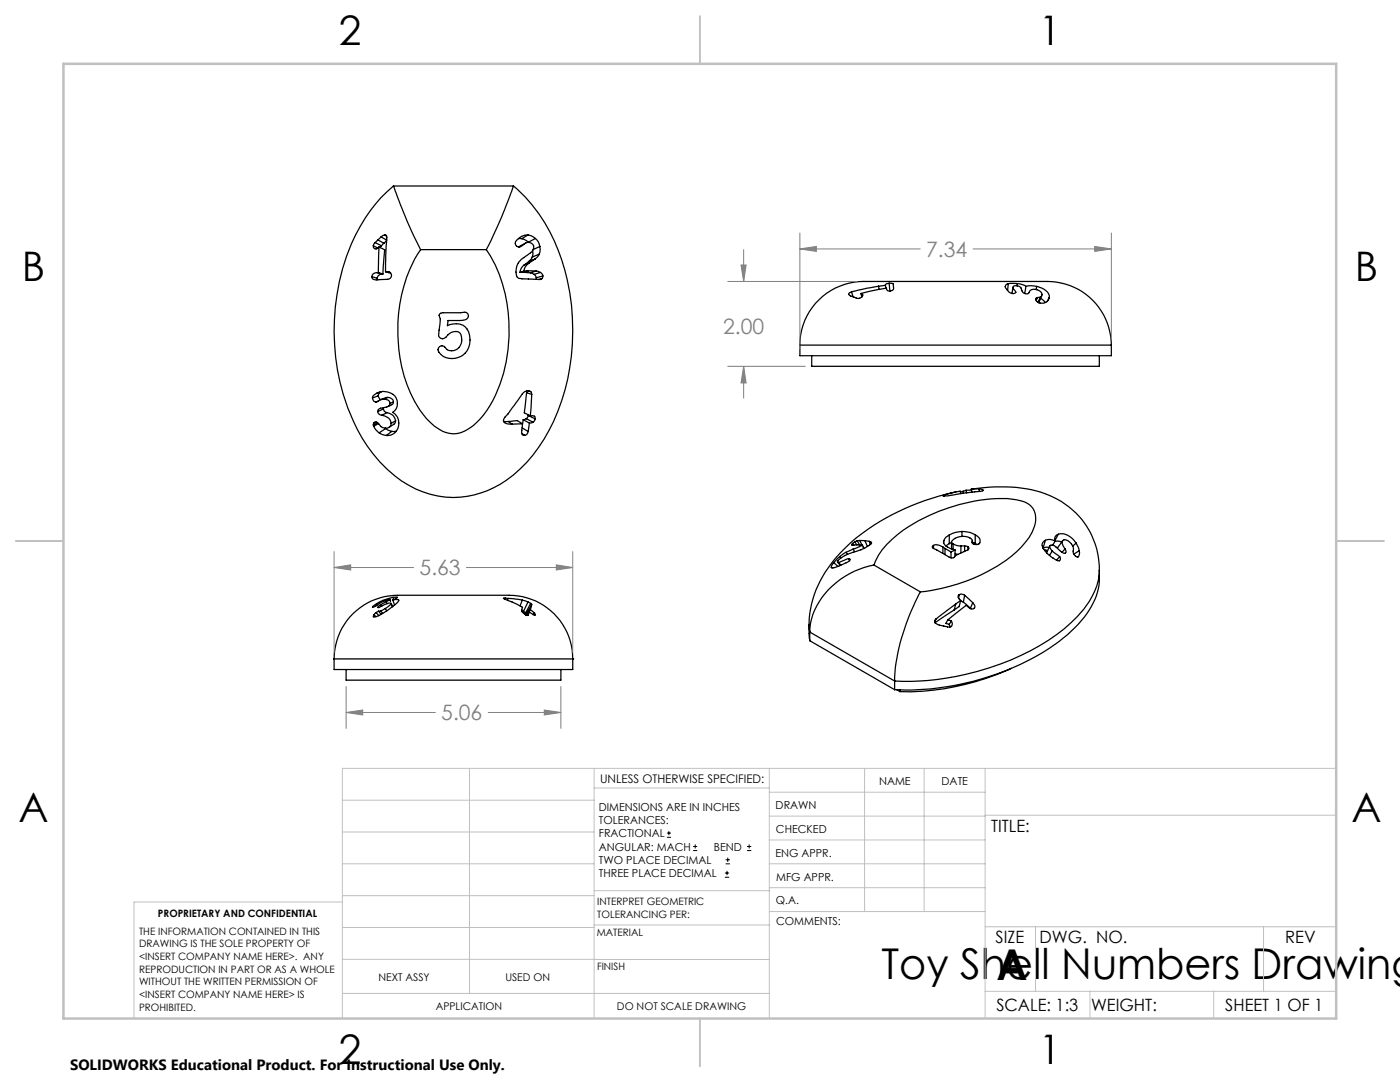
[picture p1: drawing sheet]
<svg xmlns="http://www.w3.org/2000/svg" width="279mm" height="216mm" viewBox="0 0 279 216" stroke-linecap="round" stroke-linejoin="round" font-family="sans-serif">
<g fill="none" stroke="#000" stroke-width=".25">
<path d="M78.5 37.1a33.2 33.2 0 0 0-10.8 19.1 43.3 43.3 0 0 0 5.6 32.8 23.3 23.3 0 0 0 12.6 9.6 19.1 19.1 0 0 0 19.3-6.4 38.5 38.5 0 0 0 9-23.6 41.4 41.4 0 0 0-6.6-25.9 28.2 28.2 0 0 0-5.1-5.6M78.5 37.1l.1 .2a106 106 0 0 0 5.4 12.5M78.5 37.1h24M102.5 37.1l-.2 .4a100.5 100.5 0 0 1-5.3 12.3M74.2 55.2l1.1 .3M74.5 49a.58 .58 0 0 0 .5 .7 .58 .58 0 0 0 .6-.4M74.5 49l.9 .5M74.9 48.4l-.4 .6M74.9 48.4l1.2 .6M75.3 54.4h-.4a.79 .79 0 0 0-.7 .8M75.3 55.5l.1 .3M75.3 54.4h.2"/>
<path d="M75.3 54.4l.9 .3M75.4 47.9l-.5 .5M75.4 47.9l1.2 .6M75.5 54.4l.9 .3M75.6 49.3l-.1 5.1M75.6 49.3l1.2 .5-.4 4.9M76.1 47.3l-.7 .6M76.1 47.3l1.1 .6M76.1 49l-.2 .4M76.2 54.7h.2M76.2 54.7l-.3 .1a.8 .8 0 0 0-.6 .7M76.6 48.5l-.5 .5"/>
<path d="M76.8 46.9h.2a2.95 2.95 0 0 1 .1 2l-.2 5.3M76.8 46.9l-.7 .4M76.8 46.9l.4 .2M76.9 54.2l1 .2M77.2 48l-.6 .5M77.3 54.2a.78 .78 0 0 1 .8 .7 .78 .78 0 0 1-.7 .8l-2.2 .1a.74 .74 0 0 1-1-.6M77.3 54.2h-.4M77.3 54.2l.6 .2M84 49.8a30.1 30.1 0 0 0-4.2 21.7 22.2 22.2 0 0 0 6.9 13.5 5.5 5.5 0 0 0 7.8-.1 19.9 19.9 0 0 0 6-10.5 31.7 31.7 0 0 0-2.6-23.4l-.9-1.2M84 49.8h13M103.5 47.6h.6M103.8 54.3h.7"/>
<path d="M104.5 54.3l1.4 .1M104.6 54.1l-.8 .2M104.6 52.9l-.6 .8-.2 .6M104.9 48.5l-1.4 .8M105.4 46.9l.6 .1 .9 .6M105.4 46.9a2.62 2.62 0 0 0-2.6 1.7 .87 .87 0 0 0 .8 .7 .87 .87 0 0 0 .9-.5 1.13 1.13 0 0 1 1.8-.1 1.13 1.13 0 0 1-.4 1.7l-.7 .5a3.6 3.6 0 0 0-2.2 3.4 1.06 1.06 0 0 0 1.2 1.3l2.8 .1M105.4 46.9l-1.3 .7M105.4 54l-.8 .1M105.4 54l1.6 .1M105.4 54l-.9 .3M105.6 52.5a2.14 2.14 0 0 0-1 1.6M105.6 52.1l-1 .8"/>
<path d="M105.6 52.5l-1 .4M105.9 54.4l.7 .4M106.2 51.3l-.6 .8M106.3 50l.1 .6-.2 .7M106.6 54.8l.4 .6M106.8 51.7l-1.2 .8M106.8 51.7l-1.2 .4M106.9 47.6l.6 .7 .2 .9M106.9 47.6l-1.5 .7-1.3-.7M107 54.1l.8 .3M107 54.1l-1.1 .3M107 55.4v.3"/>
<path d="M107.6 50.7l-.8 1M107.6 50.7l-1.4 .6M107.7 49.2l.1 1-.2 .5M107.7 49.2l-1.3 .6M107.8 54.4l.5 .4v.3M107.8 54.4l-1.2 .4M108.2 55.6l-.2 .1h-1M108.2 55.6l-.7 .2M108.3 55.1l-.1 .5M108.3 55.1l-1.3 .3M169.9 58.2l-.4 .3-.1 .2 .4 .4 .6 .2a1.08 1.08 0 0 0 1.8-.5l-.4-.2M169.9 58.2l.4 1"/>
<path d="M171.8 58.6l.2 .6M175.3 57.1l-5.4 1.1M175.3 57.1l.1 .6M176.7 56.9l-1.4 .2M176.7 56.9l.1 .6M176.9 57.5l-5.1 1.1M176.9 57.5v.2M177.4 56.5l.9 .2v.7a.7 .7 0 0 1-1 .7l-.2-.1-.2-.5M177.4 56.5l-.5 .1-.2 .3M177.4 56.5l.2 1.6M200.6 57.2l.1 .3a1.5 1.5 0 0 0 1.9 1 .59 .59 0 0 0-.3-.8l-.2-.3M201.2 56.6l-.4 .2-.2 .3"/>
<path d="M201.2 56.6l-.1 1.4M202.1 57.4l-.1 1.2M202.2 57.3a1.11 1.11 0 0 1 1.6 .2l.2 .6a.86 .86 0 0 0 1.4 .2 1.43 1.43 0 0 1 2.4 0 .61 .61 0 0 1-.2 1M202.2 57.3l-.1 .1M203 56.6l1 .2 .8 .4M203 56.6h-1.8M203 56.6v.4M204.8 57.2l.9-.2 1.2 .2M204.8 57.2l-.3 1.4M206.9 57.2a2.63 2.63 0 0 1 2.5 2.2M206.9 57.2l-.1 .6M207 59.4l-.2 .1a.72 .72 0 0 0 .5 .9"/>
<path d="M207 59.4l-.2 .5M207.6 59.3l-.6 .1M207.6 59.3l-.4 1M207.7 59.5l.6 .5 .3 .4M207.9 59l-.6 1.4M209.4 59.4a1.52 1.52 0 0 1-2.1 1M209.4 59.4l-.3 .6M74.3 79.4l.2 .6 .5 .2M75.1 78.5a3 3 0 0 1 4 1 2.15 2.15 0 0 1-.7 2.8 2.47 2.47 0 0 1 1.2 2.8 2.47 2.47 0 0 1-2.5 1.8M75.1 78.5l-.5 .3-.3 .6M75.1 78.5l1-.4-.6 .6v.3M75.5 79l.2 .6 .3 .2"/>
<path d="M75.5 79l-1.2 .4M76.6 79.7h-.5l-1.1 .5M76.6 79.7a.98 .98 0 0 1 1.2 .8M76.9 79.4l-.9 .3M77.4 79.3l.5 .1a.82 .82 0 0 1 .6 .8M77.4 79.3l-.4 .1M77.4 79.3l-.8 .4M87.7 62.7l.5-.3h3.7a1.17 1.17 0 0 1 1.6 .4 .99 .99 0 0 1-1.2 1.1l-2.9 .1-.1 1a2.9 2.9 0 0 1 4.4 1.9 3.6 3.6 0 0 1-1.7 4.2 3.6 3.6 0 0 1-4.4-.9 .81 .81 0 0 1 .3-1.1 .81 .81 0 0 1 1.1 .4 2 2 0 0 0 2.4 .1 2 2 0 0 0 .7-2.3 1.26 1.26 0 0 0-.7-1.1 1.26 1.26 0 0 0-1.3 .1l-.7 .5a1.05 1.05 0 0 1-.8 .7 1.05 1.05 0 0 1-1-.4l.3-3.4-.3-.8zM105.1 78v.4M105.1 78.4l-.5 4 1.2 .6M105.1 78.4l1 .3M105.5 78l.4 .1"/>
<path d="M105.9 78.1l.2 .6M105.9 78.1l-.8-.1a1.99 1.99 0 0 0-1.3 1.2l-2.4 3.4a1.49 1.49 0 0 0-.9 1.6 1.83 1.83 0 0 0 1.7 .4M106.1 78.7l-.3 4.3M159.6 68.9a12.8 12.8 0 0 1 13.6-12.7h33.6a13.9 13.9 0 0 1 12.5 5.1 12.8 12.8 0 0 1 2.5 7.6M159.6 68.9v2.1h62.2v-2.1M159.6 68.9h62.2M162 71v2.1h57.4v-2.1M74.5 84.8l.1 .3M74.6 85.1l.4 .7 .7 .6M74.6 84.3l.2-.1a.78 .78 0 0 1 1 .6 1.37 1.37 0 0 0 1.1 .6M74.6 84.3l-.1 .5M74.9 84.2l-.3 .1"/>
<path d="M75.4 84.3l-.9 .5M75.4 82.1l.3 .6 .5 .2M75.5 80l-.5 .2M75.5 84.5l-.9 .6M75.7 86.4l1.4 .5M76.2 82.9a1.72 1.72 0 0 1 1.8 1.6M76.5 81.6l.1 .1a.75 .75 0 0 0 .6 .6M76.5 81.6l-1.1 .5M76.6 81.4l-.1 .2M76.9 85.4l.1 .1M77 85.5l1.2 .6M77 85.5l-1.3 .9"/>
<path d="M77.2 82.3l.5 .2a1.77 1.77 0 0 1 1.3 1.5M77.2 82.3l-1 .6M77.8 80.5a.78 .78 0 0 1-.7 .7l-1.3 .3-.3 .3-.1 .3M78 84.5a.93 .93 0 0 1-1.1 .9M78.2 86.1l-1.1 .8M78.5 80.2l-.1 .4-1 .5M78.5 80.2l-.7 .3M79 84a1.05 1.05 0 0 1-.9 .9l-.5 .4M79 84l-1 .5M79.1 86l-.9 .1M100.5 84.1h.9M101.4 84.1l1.8-.2 1.1 .7"/>
<path d="M101.4 84.1l.8 .5M104.1 86.5l.6 .4M104.2 85.4l1.2 .7M104.3 84.6h-2.1M104.3 84.6a2.93 2.93 0 0 0-.1 2.1l.5 .2M104.4 83.7l-.1 .8M104.4 83.7l1.3 .7M105 83.5l-.6 .2M105 83.5l1.4 .7M105.4 86.1l-.2 .5-.5 .3M105.4 82.9l-.4 .6M105.4 82.9l1.4 .7"/>
<path d="M105.4 82.8v.1M105.7 84.4l-.3 1.7M105.8 83h.8l.2 .6M106.4 84.2l-.7 .2M106.8 83.6l-.2 .4-.2 .2M188.2 98.9h.1M188.2 98.9l.3 .1M188.4 98.8l-.2 .1M188.4 98.8l.1 .2M190.5 98.2a46.6 46.6 0 0 0-21.7 11.1 21.6 21.6 0 0 0-7.3 15.3l.1 3.2M190.8 98.1l-.2 .1M191.7 98.5l-.1-.5-3.2 .8"/>
<path d="M192.2 98l-.5 .2M192.2 98l.1 .4M192.8 97.8l-.6 .2M192.8 97.8l.1 .6M193.9 97.6a30.1 30.1 0 0 1 15.4 1.2 15.9 15.9 0 0 1 10.1 15M193.9 97.6l.1 .6M193.9 97.8h-1.1M195.4 97.5l.9 .4-.5 .1-7.3 1M195.4 97.5l-1.5 .1M195.4 97.5v.6M76.4 119.8l-1.3 .7M76.4 119.8l.1 .2"/>
<path d="M76.6 120l-1.8 1-.5 .1 .8-.6M77.8 119.6l.1 .3zM77.8 119.6l-1.2 .4M77.8 119.6l-.7 .5M78.4 119.7a.93 .93 0 0 1 1.2 .1 12.6 12.6 0 0 1-4.8 3.3l-.3-.1 .1-.3M78.4 119.7l.3 1M78.5 119.2h.8l-.9 .5M78.5 119.2l-2.1 .6M78.5 119.2l.1 .5M79.4 118.8a12.8 12.8 0 0 0-12.7 14.8h47.6v-2.1M79.4 118.8h20.4a12.9 12.9 0 0 1 14.4 10.9l.1 1.8M100.8 119.3l-.3 .1 3.8 1.8-.2 .4a1.37 1.37 0 0 0 1.3 1.2"/>
<path d="M100.8 119.3l.6 .1M100.8 119.3v.3M101.4 119.4l2.8 .3M101.4 119.4l-.1 .4M104.2 119.7l1.2 .4M104.2 119.7l-.4 1.2M165.9 113.2l.2 .1M166.4 112.3l-.5 .9M166.4 112.3l.8 .7M167.1 112.2l.6 .6M167.4 112.2l.4 .6M167.6 111.1l-1.2 1.2"/>
<path d="M167.6 111.1l.3 .2M168.8 110.2l-1.2 .9M168.8 110.2l.4 .4M169.4 111.5l.2 .1v.2l-.4 .3-2.3 1-.7 .2-.3-.1M169.4 111.5l-2 .7M169.4 111.5l.2 .3M170.1 108.4l-.1 .3 .1 .1h2M170.1 108.4l.3 .4M170.3 109.6l-1.5 .6M170.3 109.6l.3 .5M170.6 108.1l-.5 .3M170.6 108.1l.4 .6"/>
<path d="M171.1 107.9l-.5 .2M171.1 107.9l.5 .8M171.6 107.8l1 .1M171.6 107.8l-.5 .1M171.6 107.8l.4 1M172.1 108.8l-1.8 .8M172.1 108.8l.3 .6-.1-.3M172.6 107.9l.9 .1M172.6 107.9l.5 1.1M173.5 108l.2 .1M173.5 108l.2 .7M173.7 108.1l.3 .2a7.1 7.1 0 0 1-3.7 1.9 6.6 6.6 0 0 0-2.9 1.5l-.3 .4 .3 .1"/>
<path d="M173.7 108.1l.1 .4M174.4 112.7a16 16 0 0 1 7-7.7 34 34 0 0 1 20.5-5.4 5.3 5.3 0 0 1 4.3 2 4.7 4.7 0 0 1-.2 4.6 19.8 19.8 0 0 1-8.9 7.8 37.5 37.5 0 0 1-13.4 4.1M174.4 112.7a16.1 16.1 0 0 0-12.4 10.8l-.4 2.6M174.4 112.7l9.3 5.4M183.7 118.1a44 44 0 0 0-5.2 16.9v.9M186.3 108.8l.5-.1 .5 .1 .9 .3M186.3 108.8l-.2 .3a1 1 0 0 0 .9 .6l2.4 1.4a.84 .84 0 0 0 1.3-.3l2.3-1a.37 .37 0 0 0 .3-.5l-.2-.2M186.3 108.8v.6M188.2 109.1l.4 .3M188.2 109.1v1.3M188.3 107.9a1.08 1.08 0 0 0 .8 1.2l1.5 .6M188.3 107.9v.4"/>
<path d="M188.6 109.4l1.2 .7M188.6 109.4v1.3M189.4 106.8a1.99 1.99 0 0 0-1.1 1.1M189.4 108.5l-.6 .4M189.4 106.8v1.7M189.8 110.1v1.2M189.9 108.2v1.3M189.9 108.2l-.5 .3M190.2 108.5l.8 .4h.8M190.2 108.5v1.1M190.6 109.7l-.8 .4M190.6 110.5l.6 .1"/>
<path d="M190.6 109.7v1.2M191.4 118.7l.4-.2 .7 .3M191.4 118.7l-.2 .5 .5 .6M191.4 118.7l-.1 .7M191.7 120l.6 .2M191.7 119.8l-.3 1.2-1 .7M191.7 119.8l-1 .7M191.8 108.9h.7M191.8 108.9v1.4M192 106l1.6 .3 1 .4M192 106a5.5 5.5 0 0 0-2.6 .8M192 106v1"/>
<path d="M192.5 118.8l1.6 1.5M192.5 108.9l.6 .2M192.5 118.8l-.2 1.4M192.5 108.9v1.1M193.1 109.1v.6M194 108.2v.1M194.1 107.8a2.8 2.8 0 0 0-4.1 .1 .42 .42 0 0 0 .2 .6M194.1 107.8l-.1 .4M194.1 108.2l.5 .2M194.1 107.8v.6M194.6 106.7a1.13 1.13 0 0 1 .7 1.8l-.8 .1-.3-.1-.2-.3M194.6 106.7v1.7"/>
<path d="M194.6 108.4l.4 .3M208.3 109.6l.8 .3M208.6 107.8a1.27 1.27 0 0 0 0 2.2l1.6 1.4a1.34 1.34 0 0 0 1.2 .5l.2-.3-.1-.5M208.6 107.8a2.06 2.06 0 0 1 2 .1M208.6 107.8l-.4 1.5M209.4 109.2h-.9l-.4 .2M209.5 108.9l-.7 1.4M210 109.9l1.5 1.2M210 109.9l-.6 .9M210.5 108.1l.5-.2 .9 .3M210.6 107.9l-.5 .9M211.2 106.6a3.3 3.3 0 0 1 3.6 1.8"/>
<path d="M211.2 106.6a.94 .94 0 0 0-.6 1.3M211.2 106.6l-.7 1.2M211.5 111.1l-.6 .7M212.1 107.9l-1.1 1.5M212.5 109.5l.3 .6a.4 .4 0 0 1-.3 .3 .4 .4 0 0 1-.5-.2l-1.3-1.1a.72 .72 0 0 0-1.2 0l.5 .8M212.5 109.5a1.3 1.3 0 0 1-.3-1.7 1.71 1.71 0 0 1 2 1.5 1.53 1.53 0 0 0 .7 1.8h.2M212.5 109.5l-.6 .7M214.8 108.4l.6 1.5M214.8 108.4l-.7 .6M215.2 111.1h-.1M215.4 109.9v.5l-.2 .7M215.4 109.9l-1.1 .7"/>
<path d="M219.4 113.8a13.5 13.5 0 0 1-4.2 10.8 43.9 43.9 0 0 1-19.8 11 52 52 0 0 1-16.9 2M219.4 113.8a13.8 13.8 0 0 1-4.4 9.2 43.4 43.4 0 0 1-20 11 51.7 51.7 0 0 1-16.5 1.9M66.7 131.5h47.6M69.1 133.6v2.1h42.8v-2.1M74.6 122.7l.4 .3M75.1 122.2l-.5 .5M75.1 122.2l.5 .6M75.1 120.5l.2 .2M75.6 122l-.5 .2M75.6 122l.5 .6M76 120.7l.1 .3M76 121.9l-.4 .1"/>
<path d="M76 121.9l.4 .5M76.9 121.4l-.9 .5M76.9 121.4l.3 .5M77.1 120.1l-1.1 .6M77.1 120.1l.2 .4M78 120.4a5.7 5.7 0 0 0-2.5 .8 .46 .46 0 0 1 .5-.5M78 120.4l.4 .6M78 120.4l-1.1 1M78 120.4l.4 .7M104.1 121.9l.4 .1M104.2 122.1l.8 .5M104.5 122l.4 .3"/>
<path d="M104.9 122.3l.2 .1M105 122.6l-.1 .1M105.4 120.1l.5 .3M105.4 120.1l-.9 1.9M105.7 122.1l.7 .5M105.7 122.1l-.3 .6M105.7 122.1l-.6 .7M105.8 121.6l.8 .7M105.8 121.6l-.8 1.2M105.9 120.4l.2 .2M105.9 120.4l-1 1.9M106.1 120.6l-.3 1"/>
<path d="M106.1 120.6l-1.1 2.1M106.4 122.6l.4 .1M106.6 122.3l.2 .4M106.6 122.3l-.2 .3M106.8 122.7h.1M114.3 131.5h.1M161.5 124.6l.1 1.5M161.6 126.1v1.7M161.6 126.1l16.9 9.8M161.6 127.8l16.9 9.8M178.5 135.9v1.7M179 137.6l.6 .4"/>
<path d="M179.6 137.7v.3M186.8 123.5l-.3 .5a.97 .97 0 0 0 1 .7l.8 .2a1.62 1.62 0 0 0 1.5 .1l.2-.5-.1-.6M186.8 123.5l-.3 .6M189.2 123.7l.7 .2M189.2 123.7l-.4 .7 .6 .2M189.4 124.6l.2 .5M189.9 123.9l-.5 .7M190.4 121.7l-3.8 2.5M190.7 120.5l-3.9 3M190.7 120.5l-.3 1.2M192.3 120.2l1.4 1.2M193.7 121.4l.1 .1"/>
<path d="M194.1 120.3a.72 .72 0 0 1 .3 1.1l-.4 .1-.4-.1-.7-.6-3.7 2.9M194.1 120.3l-.4 1.1M201.8 133.3a50.6 50.6 0 0 1-22.2 4.7"/>
</g>
<g fill="none" stroke="#000" stroke-width=".2">
<path d="M133.1 167.1h.8M133.1 166.2h.8M133.5 165.8v.9M138.3 169.7h.8M138.3 168.9h.8M138.7 168.5v.8M144.7 175h.8M144.7 174.2h.8M144.8 172.4h.9M144.8 171.6h.9M145.1 173.8v.8M145.2 171.1v.9"/>
<path d="M149.1 169.7h.8M149.1 168.9h.8M149.5 168.5v.8"/>
</g>
<g fill="none" stroke="#808080" stroke-width=".2">
<path d="M145.2 56.2h25.9M147.9 52.9h1l-.5 3.3zM148.4 49.8v6.4M159.6 49.7l3.3-.5v1zM159.6 46.5v23.2M159.6 49.7h24.1M194.2 49.7h27.6M218.5 49.2l3.3 .5-3.3 .5zM221.8 46.5v21.1M145.2 73.1h15.5M148.4 73.1l.5 3.3h-1zM148.4 73.1v6.3"/>
<path d="M66.7 113.2l3.3-.5v1zM66.7 110.1v20.1M66.7 113.2h15.8M93.1 113.2h21.2M111 112.7l3.3 .5-3.3 .5zM114.3 110.1v20.1M69.1 137v8.3M111.9 137v8.3M69.1 142.2l3.3-.5v1zM69.1 142.2h17.8M97.4 142.2h14.5M108.6 141.7l3.3 .5-3.3 .5z"/>
</g>
<g fill="none" stroke="#c0c0c0" stroke-width=".2">
<path d="M68.3 159.7h50.3M93.7 153.3v44.9M118.6 153.3v49.9M118.6 157.2h34.9M153.5 153.3v49.9M153.5 158.1h43.1M172.5 153.3v28.6M184.4 153.3v28.6M196.6 153.3v49.9M266.7 153.3h-198.4v49.9M68.3 178.7h50.3M68.3 172.4h50.3"/>
<path d="M68.3 166h50.3M68.3 180h-41.6v23.2M118.6 177.7h35M153.5 167.6h43.1M153.5 162.8h43.1M153.5 172.4h43.1M153.5 177.1h43.1M196.6 162.7h70.1M68.3 198.2h85.2M68.3 191.4l85.2 .1M68.3 185.1h50.3M118.6 184.6h35"/>
<path d="M153.6 181.9h43M196.6 197.8h70.1M196.6 184.9h70.1M206.7 184.9v12.9M217.5 197.8v5.4M242.2 197.8v5.4M252.2 184.9v12.9"/>
</g>
<path d="M139.7 3.2v9.5M3.1 107.9h9.6M266.7 107.9h9.5M139.7 203.2v9.6" fill="none" stroke="#c0c0c0" stroke-width=".25"/>
<path d="M12.7 12.7h254v190.5h-254z" fill="none" stroke="#c0c0c0" stroke-width=".5"/>
<path d="M66.7 113.2l3.3-.5v1zM111 112.7l3.3 .5-3.3 .5zM108.6 141.7l3.3 .5-3.3 .5zM69.1 142.2l3.3-.5v1zM147.9 52.9h1l-.5 3.3zM148.4 73.1l.5 3.3h-1zM218.5 49.2l3.3 .5-3.3 .5zM159.6 49.7l3.3-.5v1z" fill="#808080"/>
<g font-size="8.5">
<text x="175.9" y="195.4">Toy Shell Numbers Drawing</text>
<text x="198.9" y="195.5">A</text>
</g>
<g font-size="8.1">
<text x="67.6" y="8.9">2</text>
<text x="207.3" y="8.9">1</text>
<text x="4.4" y="56.2">B</text>
<text x="270.4" y="56.2">B</text>
<text x="3.7" y="164.1">A</text>
<text x="269.7" y="164.1">A</text>
<text x="67.6" y="212.4">2</text>
<text x="207.3" y="212.4">1</text>
</g>
<g font-size="4.2" fill="#808080">
<text x="184.8" y="51.3">7.34</text>
<text x="144.3" y="66.7">2.00</text>
<text x="83.7" y="114.8">5.63</text>
<text x="88.1" y="143.8">5.06</text>
</g>
<g font-size="3.4">
<text x="197.8" y="166">TITLE:</text>
<text x="198.7" y="188.1">SIZE</text>
<text x="207.5" y="188.1">DWG. NO.</text>
<text x="256.5" y="188.2">REV</text>
<text x="198.8" y="201.7">SCALE: 1:3</text>
<text x="217.7" y="201.8">WEIGHT:</text>
<text x="244.5" y="201.7">SHEET 1 OF 1</text>
</g>
<text font-size="3" x="14" y="213.5">SOLIDWORKS Educational Product. For Instructional Use Only.</text>
<text font-size="2.4" x="119.8" y="156.2">UNLESS OTHERWISE SPECIFIED:</text>
<g font-size="2.2">
<text x="119.5" y="161.8">DIMENSIONS ARE IN INCHES</text>
<text x="154.8" y="161.4">DRAWN</text>
<text x="175.4" y="156.6">NAME</text>
<text x="187.9" y="156.7">DATE</text>
<text x="119.5" y="164.4">TOLERANCES:</text>
<text x="119.5" y="167.1">FRACTIONAL</text>
<text x="154.9" y="166.3">CHECKED</text>
<text x="119.5" y="169.7">ANGULAR: MACH</text>
<text x="119.5" y="172.4">TWO PLACE DECIMAL</text>
<text x="142.5" y="169.7">BEND</text>
<text x="154.8" y="170.9">ENG APPR.</text>
<text x="119.5" y="175">THREE PLACE DECIMAL</text>
<text x="154.9" y="175.7">MFG APPR.</text>
<text x="154.9" y="180.4">Q.A.</text>
<text x="154.9" y="184.6">COMMENTS:</text>
</g>
<g font-size="2.1">
<text x="75.5" y="195.7">NEXT ASSY</text>
<text x="100.9" y="195.7">USED ON</text>
<text x="86.9" y="201.5">APPLICATION</text>
<text x="123.1" y="201.6">DO NOT SCALE DRAWING</text>
</g>
<g font-size="2">
<text x="31.5" y="182.9">PROPRIETARY AND CONFIDENTIAL</text>
<text x="119.2" y="180.6">INTERPRET GEOMETRIC</text>
<text x="119.2" y="183.1">TOLERANCING PER:</text>
<text x="27.8" y="186.5">THE INFORMATION CONTAINED IN THIS</text>
<text x="27.8" y="189">DRAWING IS THE SOLE PROPERTY OF</text>
<text x="27.8" y="191.6">&lt;INSERT COMPANY NAME HERE&gt;. ANY</text>
<text x="119.1" y="186.7">MATERIAL</text>
<text x="27.8" y="194.1">REPRODUCTION IN PART OR AS A WHOLE</text>
<text x="27.8" y="196.6">WITHOUT THE WRITTEN PERMISSION OF</text>
<text x="119.1" y="193.5">FINISH</text>
<text x="27.8" y="199.1">&lt;INSERT COMPANY NAME HERE&gt; IS</text>
<text x="27.8" y="201.7">PROHIBITED.</text>
</g>
</svg>
